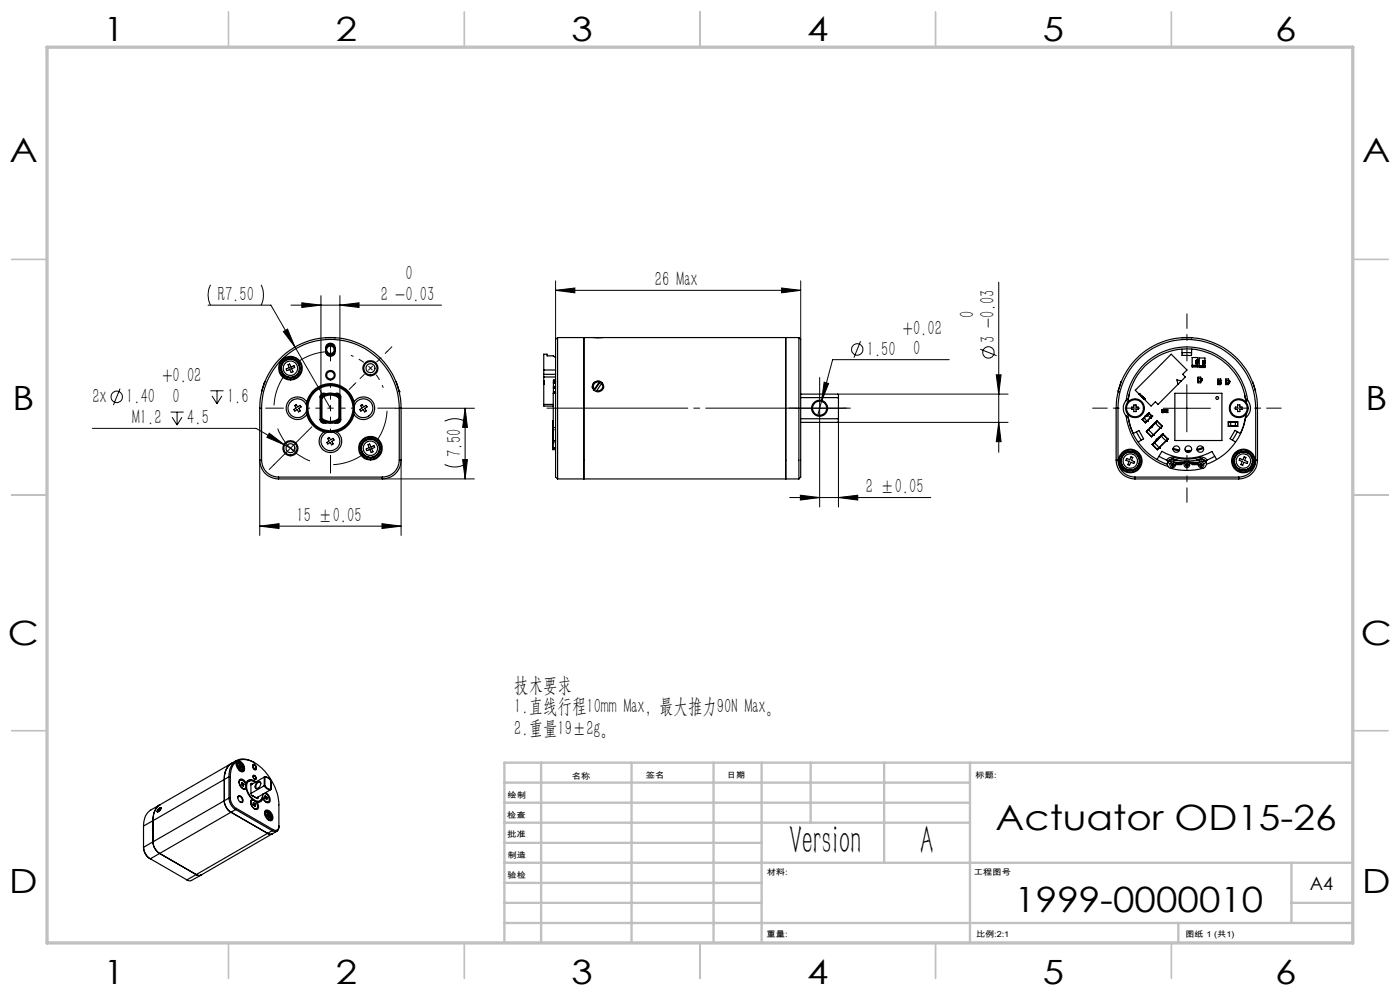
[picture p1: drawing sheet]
<svg xmlns="http://www.w3.org/2000/svg" width="297mm" height="210mm" viewBox="0 0 297 210" stroke-linecap="round" stroke-linejoin="round" font-family="sans-serif">
<g fill="none" stroke="#000" stroke-width=".21">
<path d="M117.9 59.6v12.4M169.9 59.6v12.4M211.9 59.9v36M44.1 64.7h13.4l5.1 8.9M44.7 60.4a4.6 4.6 0 0 0 0 4.3M55.4 60.4a4.9 4.9 0 0 1 0 4.3M60.1 70.3l.9-.5 1.6 3.8zM61.7 64.7h32M62.6 73.6l7.5 13M64 64.2l4.1 .5-4.1 .5zM68.1 62.7v21.6M72.1 64.7l4.1-.5v1z"/>
<path d="M72.1 62.7v21.6M117.9 61.6l4.1-.5v1zM117.9 61.6h52M165.8 61.1l4.1 .5-4.1 .5zM182.6 72.4l-1.4 3.5M201.4 76.3h-24.8l-3.1 11.7M208 74.1l3.4 1.4M211.3 79.5h1.1l-.5 4.1zM19.6 90.9h34.7l6.1 3.5M25.5 82.4l-1.4 3.5M36.2 87.4h2.7M36.5 88.5l1.1 1.7"/>
<path d="M37.6 87.4v2.8M38.6 88.5l-1 1.7M44.6 82.9h2.8M45 84l1 1.6M46 82.9v2.7M47.1 84l-1.1 1.6M55.1 97.6v16M57.1 91.9l3.3 2.5-3.8-1.6zM58.9 90.9a12.2 12.2 0 0 0 6.9 6.9M60.4 94.4l2.4 1.4M65.2 91.5l-7.1 7.1M83.9 86.6h16.7"/>
<path d="M85.1 97.6v16M94.3 98.5a4.7 4.7 0 0 0 4.4 0M94.3 89.4a4.7 4.7 0 0 1 4.4 0M98.1 97.5h1.1l-.5 4.1zM98.7 86.6l.5 4.1h-1.1zM98.7 86.6v15M168.9 86.6h10M173.9 81.6v10M173.9 93.1v14.5M174.8 81.1l1 .2-1.5 3.9zM177.7 89.6h36.2M177.7 83.6h36.2"/>
<path d="M177.9 88.8v18.8M211.9 89.6l.5 4.1h-1.1zM246.8 86.6h10M251.8 81.6v10M55.1 111.6l4.1-.5v1zM55.1 111.6h30M81 111.1l4.1 .5-4.1 .5zM81.1 101.6h19.5M167.5 105.5h29.9M169.8 105l4.1 .5-4.1 .6zM177.9 105.5l4.1-.5v1.1z"/>
<circle cx="181.9" cy="74.1" r="1.2"/>
<circle cx="209.7" cy="74.8" r="1.22"/>
<circle cx="24.8" cy="84.2" r="1.2"/>
</g>
<path d="M78.6 78.1a12 12 0 0 0-4.2-2.7M78.6 78.1a12 12 0 0 1 2.7 4.2" fill="none" stroke="#000" stroke-width=".21" stroke-dasharray="30.5 1.3 1.3 1.3" stroke-dashoffset="29.9" stroke-linecap="butt"/>
<path d="M69.5 74.6a12 12 0 0 0-11.4 11.4M70.7 98.6a12 12 0 0 0 11.4-11.4" fill="none" stroke="#000" stroke-width=".21" stroke-dasharray="30.5 1.3 1.3 1.3" stroke-dashoffset="23.5" stroke-linecap="butt"/>
<path d="M179.6 86.6h-63.6" fill="none" stroke="#000" stroke-width=".21" stroke-dasharray="30.5 1.3 1.3 1.3" stroke-dashoffset=".6"/>
<path d="M70.1 76.6v-3.8M82.1 74.6l1-1M58.1 98.6l-1 1M60.1 86.6h-3.8M65.2 91.5l1-1M70.1 96.6v3.7M75.1 81.6l-1 1M80.1 86.6h3.8M168.9 86.6h-1.5M173.9 81.6v-1.5M173.9 91.6v1.5M178.9 86.6h1.5" fill="none" stroke="#000" stroke-width=".21" stroke-dasharray="30.5 1.3 1.3 1.3"/>
<path d="M251.8 76.6v-10M241.8 86.6h-10M251.8 96.6v10M261.8 86.6h10" fill="none" stroke="#000" stroke-width=".21" stroke-dasharray="30.5 1.3 1.3 1.3" stroke-dashoffset="27.4"/>
<path d="M78.6 78.1l3.5-3.5M78.6 78.1l-3.5 3.5M70.1 86.6v-5M70.1 86.6h-5M70.1 86.6v5M70.1 86.6h5" fill="none" stroke="#000" stroke-width=".21" stroke-dasharray="30.5 1.3 1.3 1.3" stroke-dashoffset="29.9"/>
<g fill="none" stroke="#c0c0c0" stroke-width=".35">
<path d="M48.5 2.5v7.5M98.5 2.5v7.5M148.5 2.5v7.5M198.5 2.5v7.5M248.5 2.5v7.5M2.5 55h7.5M287 55h7.5M2.5 105h7.5M287 105h7.5M2.5 155h7.5M287 155h7.5M48.5 200v7.5"/>
<path d="M98.5 200v7.5M148.5 200v7.5M198.5 200v7.5M248.5 200v7.5"/>
</g>
<g fill="none" stroke="#c0c0c0" stroke-width=".5">
<path d="M107 178.8h54.6M107 174.5h98.8M107 170.3h98.8M107 166h98.8M114.8 161.8v38.2M134 161.8v38.2M151.4 161.8v38.2M161.6 161.8v38.2M172 161.8v12.7M187.6 161.8v21.2M205.8 161.8v38.2M287 161.8h-180v38.2"/>
<path d="M107 195.8h180M107 191.5h54.6M107 187.3h54.6M107 183h180M250 195.8v4.2M274 191.5h13M274 183v12.8"/>
</g>
<path d="M10 10h277v190h-277z" fill="none" stroke="#c0c0c0" stroke-width=".7"/>
<g fill="#000">
<path d="M64 64.2l4.1 .5-4.1 .5zM72.1 64.7l4.1-.5v1zM55.1 111.6l4.1-.5v1zM81 111.1l4.1 .5-4.1 .5z"/>
<path d="M57.1 91.9l-.5 .9 3.8 1.6zM60.1 70.3l2.5 3.3-1.6-3.8zM174.8 81.1l-.5 4.1 1.5-3.9z"/>
<path d="M98.7 86.6l.5 4.1h-1.1zM98.1 97.5h1.1l-.5 4.1z"/>
<path d="M211.9 89.6l.5 4.1h-1.1zM211.3 79.5h1.1l-.5 4.1z"/>
<path d="M177.9 105.5l4.1-.5v1.1zM169.8 105l4.1 .5-4.1 .6zM165.8 61.1l4.1 .5-4.1 .5zM117.9 61.6l4.1-.5v1z"/>
</g>
<g fill="none" stroke="#000" stroke-width=".25">
<path d="M61.1 77.4l.4-.2 .2 .6 .7-.2 .1 .4-.6 .2 .3 .7-.4 .1-.3-.6-.6 .2-.2-.3 .6-.3zM69.1 71.6h2M69.2 75a1.21 1.21 0 0 0 1.8 0M69.2 73.4a1.19 1.19 0 0 1 1.8 0M69.4 73.1a1 1 0 0 1 1.1-.2 1 1 0 0 1 .6 .9 1.49 1.49 0 0 1-.5 1.7 .99 .99 0 0 1-1.5-.9 1.74 1.74 0 0 1 .3-1.5zM115.4 78.5h2.5M115.4 79.4h2.5M115.4 80h2.5M117.6 75.6h.3M117.9 75.8l-.5-.3h-1.3v-.4h-.7v11h2M118.3 71.6l-.4 .4v29.2l.4 .4M118.3 71.6v30"/>
<path d="M118.3 71.6h51.2M123.9 71.6v15zM125.9 71.6h2M166.7 71.6v30M169.5 71.6l.4 .4v27.8a1.84 1.84 0 0 1-.4 1.8M169.5 71.6v30M248.5 75.1l3.3 3.4-.9 .9 .6 .6-5.8 5.8-.6-.6-.9 .9-3.4-3.3zM250.8 74.9h2M250.8 74.1v1.3h2l.1-1.3M252.7 71.6h-1.9M252.7 71.6h.1zM252.9 75.8h1.2v2h-1.2z"/>
<path d="M252.9 77.5h1.2M252.9 77.6h1.2M253.7 76.8h.1M253.7 76.7h.1M253.7 76.5h.1M253.7 77.1l.2 .1M253.7 77.1h.1M253.7 76.6h.1M253.7 76.5h.2M253.7 76.5l.1 .1M253.7 76.5v.2M253.8 76.7h.1"/>
<path d="M253.8 77.1h.1M253.8 76.5v.1M253.8 76.6h.1M253.8 76.5v.3M253.8 76.5h-.1M253.8 76.5h.1M253.8 76.9h.1M253.8 76.9v.2M253.8 77h.1M253.8 76.4h.1M253.8 76.8h.1M253.8 76.4v.1"/>
<path d="M253.9 76.7h.1M253.9 76.6h.1M253.9 77h.1M253.9 77v.1M253.9 77.1h.1M253.9 76.4h.1M253.9 76.4h-.1M253.9 76.4v.1M253.9 76.9h-.2v.2M253.9 77.1v.1M253.9 76.5h.1M253.9 76.8h.1"/>
<path d="M253.9 76.5h-.2h.1M253.9 76.7v.1h-.2M254.4 77.6h1.2M254.4 75.9h1.2v2.1h-1.2zM254.4 77.7h1.2M255.2 76.7h.1M255.2 77.2l.2 .1M255.2 77.2h.1M255.2 76.6h.1M255.2 76.8h.1M255.2 76.6h.2M255.2 76.6v.3h.2v-.2"/>
<path d="M255.2 76.6l.1 .2M255.2 76.6l.1 .1M255.2 76.8l.2 .1M255.3 77.2h.1M255.3 77.2v.1M255.3 76.8h.1M255.3 76.7h.1M255.3 77h.1M255.3 77v.2M255.3 76.8h-.1M255.3 76.7l-.1 .1M255.3 76.8v.1"/>
<path d="M255.3 76.6h.1M255.3 76.5h.1M255.3 77.1h.1M255.4 76.8h.1M255.4 76.7v.1M255.4 76.7h.1M255.4 77.2h.1M255.4 77.1h.1M255.4 76.5h.1M255.4 76.7l-.1 .2M255.4 77.1l-.1 .1M255.4 76.5l-.1 .1"/>
<path d="M255.4 76.6h.1M255.4 77h-.1l-.1 .2M255.4 77.1v.1M255.4 77.2v.1M255.4 76.5v.1M255.4 76.5l-.1 .2M255.4 76.5v.2M55.1 86.6a15 15 0 0 1 15-15 15 15 0 0 1 15 15M55.1 97.6a4 4 0 0 0 4 4M55.1 97.6h.4M55.1 86.6v11M55.1 86.6h.4"/>
<path d="M55.5 86.6a14.6 14.6 0 0 1 14.6-14.6 14.6 14.6 0 0 1 14.6 14.6M55.5 97.6a3.6 3.6 0 0 0 3.6 3.6M55.5 86.6v11M56.1 81l-.5 2M56.1 81h.1M56.2 81h-.1M62.5 86l.3-.2 .3 .5 .6-.3 .2 .3-.5 .3 .3 .6-.3 .2-.4-.5-.5 .3-.2-.3 .5-.4zM65.1 85.2a5.2 5.2 0 0 1 5-3.8 5.2 5.2 0 0 1 5 3.8M65.1 85.2a2.4 2.4 0 0 0-3.6-.4 2.4 2.4 0 0 0 0 3.6 2.4 2.4 0 0 0 3.6-.5M65.1 87.9a5.1 5.1 0 0 0 3.7 3.7M65.1 85.2l.1 .6M65.2 85.8v1.6"/>
<path d="M65.2 85.8a5 5 0 0 1 4.9-4.2 5 5 0 0 1 4.9 4.2M65.2 87.4a5 5 0 0 0 4.1 4.1M65.2 87.4l-.1 .5M67.9 89a.81 .81 0 0 0 1.2 .7M67.9 89h.2M67.9 84.2v4.8M67.9 84.2h.2M68.1 89a.62 .62 0 0 0 .9 .5M68.1 84.2v4.8M68.1 89.1l.8 .5M68.3 84.4a2.84 2.84 0 0 1 3.6 0M68.3 84.4l-.2-.1a3 3 0 0 1 4 .1h-.2"/>
<path d="M68.3 88.8h-.2a2.99 2.99 0 0 0 4 0h-.2M68.3 88.8a2.84 2.84 0 0 0 3.6 0M68.3 84.4v4.4M68.8 91.6a2.4 2.4 0 0 0-.5 3.6 2.4 2.4 0 0 0 3.6 0 2.4 2.4 0 0 0-.4-3.6M68.9 83.6l-.8 .5M69 89.5h.3v.2M69 83.7a.62 .62 0 0 0-.9 .5M69 89.5l.1 .2M69.1 83.5h.2M69.1 83.5a.78 .78 0 0 0-1.2 .7M69.1 83.5l-.1 .2M69.3 89.7h-.2"/>
<path d="M69.3 83.5v.2h-.3M69.3 89.7l.8 .1 .9-.1M69.3 83.5h1.7M69.3 91.5h1.6M69.3 91.5l-.5 .1M69.5 93l.3-.2 .4 .5 .5-.3 .2 .3-.5 .4 .3 .4-.3 .3-.4-.5-.5 .3-.2-.3 .5-.4zM70.9 91.5l.6 .1M71 83.5h.1M71 83.5l-.1 .2h.3M71 89.7h.1M71.1 83.5a.78 .78 0 0 1 1.2 .7M71.1 83.5l.1 .2"/>
<path d="M71.2 89.5h-.3l.1 .2M71.2 83.7a.6 .6 0 0 1 .9 .5M71.2 89.5l-.1 .2M71.3 83.6l.8 .5M71.9 84.4v4.4M72.1 89a.6 .6 0 0 1-.9 .5M72.1 89.1l-.8 .5M72.1 89h.2M72.1 84.2h.2M72.1 84.2v4.8M72.3 89a.81 .81 0 0 1-1.2 .7M72.3 84.2v4.8"/>
<path d="M75 85.8v1.6M75 87.4a5 5 0 0 1-4.1 4.1M75 87.4l.1 .5M75.1 85.2a2.4 2.4 0 0 1 3.6-.4 2.4 2.4 0 0 1 0 3.6 2.4 2.4 0 0 1-3.6-.5M75.1 87.9a5.1 5.1 0 0 1-3.6 3.7M75.1 85.2l-.1 .6M76.5 86l.3-.2 .4 .5 .4-.3 .3 .3-.5 .3 .3 .6-.3 .2-.4-.5-.4 .3-.3-.3 .5-.4zM78.1 94.3l.3-.1 .3 .6 .6-.3 .2 .4-.7 .3 .3 .6-.4 .2-.2-.7-.7 .3-.1-.4 .6-.2zM84 81l.7 2M84.7 83.1h.1M84.7 97.6a3.6 3.6 0 0 1-3.6 3.6M84.7 97.6h.4"/>
<path d="M84.7 86.6v11M84.7 86.6h.4M85.1 97.6a4 4 0 0 1-4 4M85.1 86.6v11M115.4 85.8h2M115.4 80.8v.7M117.3 95v.4h.6M117.3 90.7h.1M117.3 91.2v.9M117.3 91.2h.1M117.3 93.5h.1M117.3 95h.1"/>
<path d="M117.3 93.9v1.1M117.3 93.9h.1M117.3 90.7l.1 .1M117.3 92.1v1.4M117.3 95v.1M117.3 92v.1M117.3 90.7v.1M117.3 93.5h.6M117.3 92h.1M117.3 90.7v1.3M117.3 93.5v1.6M117.4 89.3l-.1 1.4"/>
<path d="M117.4 81.1h.1M117.4 80.8h.5M117.4 82.2h.1M117.4 82h.5M117.4 83.4h.1M117.4 83.1h.5M117.5 81.2h.4M117.5 82.3h.4M117.9 95h-.6M117.9 95l-.6 .1M117.9 80.6l-.5 .1v2.7M117.9 81h-.4v.3h-.1"/>
<path d="M117.9 83.4h-.5v10h.5M117.9 82.1h-.4v.3h-.1M117.9 83.2h-.4v.2M123.9 86.6v15M125.7 82v.3M126.1 82.6l-.1 .2M126.6 82.9l-.1 .2M127.1 81a1 1 0 0 0-1 .4 1 1 0 0 0 0 1.2M127.1 81l-1 1.6M127.2 81a1.16 1.16 0 0 0-1.5 1.3M127.2 81.2l.4 .2M127.2 81v.2"/>
<path d="M127.2 81h-.1M127.2 81.2l-1.1 1.6M127.6 81.3a.95 .95 0 0 1 .1 1.2 .95 .95 0 0 1-1.1 .4M127.6 81.3l-1 1.6M127.7 81.2l-.1 .1M128.1 82l-.1 .4M169.9 83.6h7.8l.2 .1v.7M169.9 84.3l8 .1M177.9 88.8v.7l-.2 .1h-7.8M177.9 88.8h-8M177.9 84.4v4.4M236.8 97.6a4 4 0 0 0 4 4"/>
<path d="M236.8 86.6a15 15 0 0 1 15-15 15 15 0 0 1 15 15M236.8 97.6h.4M236.8 86.6h.4M236.8 86.6v11M237.2 97.6a3.6 3.6 0 0 0 3.6 3.6M237.2 86.6a14.6 14.6 0 0 1 14.6-14.6 14.6 14.6 0 0 1 14.6 14.6M237.2 86.6v11M237.2 83.1h.1M237.8 81l-.6 2M237.8 81h.1M238.9 88.2a13 13 0 0 0 8.9 10.8M238.9 85a13 13 0 0 1 12.9-11.4 13 13 0 0 1 12.9 11.4"/>
<path d="M238.9 85a2.47 2.47 0 0 0 0 3.2M238.9 88.2l.5 .4a12.6 12.6 0 0 0 8.2 9.9M239 97.3l.7 .2 .2-.6 .4 .1-.3 .7 .7 .3-.2 .3-.6-.2-.3 .6-.3-.1 .2-.7-.6-.3zM239.3 87.9l.4 2.4 .7 1.7 1.2-.7 1 1.8-1.2 .7M239.6 83.5l-.3 1.8M240.5 85.9h.5v.5h.5v.4h-.5v.5h-.5v-.5h-.4v-.4h.4zM241.1 91.6l1 1.8M241.5 83.5h.1M241.7 83.6h.1M241.8 83.7h.1M241.9 83.8h.1M241.9 83.9h.1"/>
<path d="M242 84h.1M242.1 84.1h.1M242.2 84.1h.1M242.3 84.2h.1M242.3 89h.1M242.3 89l.7 .7M242.4 89h-.1M242.4 84.3h.1M242.4 89l.6 .6M242.5 84.4h.1M242.5 84.5h.1M242.5 84.4v.1"/>
<path d="M242.6 88.7h.1M242.6 88.7l.7 .7M242.6 84.6h.1M242.6 88.7l-.3 .3M242.6 88.6v.1M242.6 88.6h.1M242.7 84.6h.1M242.9 88.3h.1M242.9 88.3l.1 .1M242.9 88.3v.1M243 89.7h.1M243 88.3h.1"/>
<path d="M243 89.6v.1M243 88.3h-.1M243 88.2h.1M243 88.2l.1 .1M243 88.2v.1M243.1 88.2h.1M243.2 88.1l-.1 .1M243.2 88.1h.1M243.2 91.5h.1M243.2 91.5v.1M243.2 88v.1M243.2 91.6l1.1 1"/>
<path d="M243.2 88h.1M243.2 91.5l1.1 1.1M243.3 89.4h.1M243.3 89.3h.1M243.3 89.3v.1M243.4 87.9h.1M243.4 87.9l.7 .7M243.4 87.9l-.8 .8M243.5 91.2h.1M243.6 91.2l1.1 1.1M243.6 91.2l-.4 .3M243.6 91.1l-.1 .1"/>
<path d="M243.7 87.6h.1M243.7 87.6l-.3 .3M243.7 87.6l-1.3 1.4M243.7 87.6l.7 .7M243.9 90.8h.1M243.9 90.7h.1M244 90.7h.1M244 90.7l-.1 .1M244.1 88.6h.1M244.1 90.6h.1M244.2 90.5h.1M244.2 90.5v.1"/>
<path d="M244.3 92.6h.1M244.3 90.4h.1M244.4 88.3h.1M244.4 88.3l-1.4 1.3M244.4 88.3l-1.4 1.4M244.4 90.3h.1M244.4 94.3h.1M244.4 94.3l1.1 1.1M244.4 94.3l1.1 1M244.5 90.2l-.1 .1M244.5 90.2h.1M244.5 90.2v.1"/>
<path d="M244.6 90.1l-.1 .1M244.6 90.1h.1M244.7 92.3h.1M244.7 92.3l-.4 .3M244.7 90.1h-.1M244.7 90h.1M244.7 92.2v.1M244.7 92.2h.1M244.8 93.9h.1M244.8 93.9l-.4 .4M244.8 89.9l-.1 .1M244.8 89.9h.1"/>
<path d="M244.8 93.9l.7 .6 .4 .5M245 89.7h.1M245.1 89.6h.1M245.1 89.6l-.1 .1M245.1 89.6l.5 .7 .6 .4M245.1 93.6h.1M245.1 93.5h.1M245.2 93.5h.1M245.3 93.4h.1M245.3 93.3h.1M245.4 93.3h.1M245.4 89.3h.1"/>
<path d="M245.4 93.2h.1M245.4 89.3l-2.2 2.2M245.4 89.3l1.1 1.1M245.4 93.2v.1M245.5 97.5l1-1.8a10.5 10.5 0 0 0 10.6 .1l1 1.7M245.5 89.3h-.1M245.5 93.2h-.1M245.5 93.2h.1M245.5 89.3l1.1 1.1M245.5 95.4h.1M245.5 95.3v.1M245.6 95.4h.1"/>
<path d="M245.6 93.1h.1M245.7 93l-.1 .1M245.7 92.9v.1M245.8 92.9l-.1 .1M245.8 92.9h.1M245.9 95h.1M245.9 92.8l-.1 .1M245.9 92.8h.1M245.9 96.8l1.5 .8M245.9 95.1l-.3 .3M245.9 95v.1M245.9 92.7v.1"/>
<path d="M246 92.7h-.1M246 92.7h.1M246.2 90.7h.1M246.2 90.7v.1M246.2 90.8h-.1M246.2 92.4v.1M246.3 92.4h.1M246.3 92.3h.1M246.3 92.3l-.1 .1M246.3 92.3v.1M246.3 92.4l1.1 1.1M246.5 87.5h.1"/>
<path d="M246.5 87h.1M246.5 90.4h.1M246.5 87v.5M246.6 87.5h.1M246.6 86.9l-.1 .1M246.6 86.9v.1M246.6 90.4h.1M246.6 90.4h-.1M246.6 86.9h1.1M246.6 87.5h1.1M246.6 87v.5M246.6 90.4l-2.3 2.2"/>
<path d="M246.6 92l.1 .1M246.6 92h.1M246.6 92l-1.8 1.9M246.7 92.1l1.1 1.1M246.7 92.1l-1.9 1.8M246.7 87v.5M246.7 87.5h.1M246.7 86.9v.1M246.7 86.9h.1M246.7 92v.1M246.7 92l1.1 1.1M246.8 87.3h.1"/>
<path d="M246.8 87.3v.1M246.8 87.4h.1M246.9 87.4h.1M246.9 87.4h-.1M246.9 87.3l.3 .1M246.9 87.3l-.1 .1M246.9 87.3h.1M246.9 87.3v.1M247 87.4h.1M247 87.3h.1M247 87.3h.2M247 87.3v.1"/>
<path d="M247.1 87.4h.1M247.1 87.3h-.1M247.1 87.3h.1M247.1 87.3v.1M247.2 87.3v.1M247.2 87.4h.1M247.2 87.3h.1M247.4 93.5h.1M247.4 93.5l-1.9 1.8M247.4 97.6l.3 .5M247.4 93.5l-1.5 1.5M247.5 87.5h.1"/>
<path d="M247.5 86.9h.1M247.5 87v.5M247.5 87.5h.2M247.6 98.5l.2 .5M247.7 87.5h.1M247.7 86.9v.1M247.7 87h.1M247.7 98.1l-.1 .4M247.7 87v.5M247.7 98.1l.5 .3M247.7 93.1h.1M247.7 93.1l-.3 .4"/>
<path d="M247.8 93.1v.1M247.8 93.2l-.4 .3M248.1 97.7l-.3 .1M248.5 98.6h.1M248.8 97.4h-.3a.24 .24 0 0 1 .1 .4 .24 .24 0 0 1-.4-.1l-.2-.1M248.8 95.1l1.4 .4M248.8 95.3l1.3 .3M248.9 97.4a.95 .95 0 0 0-1.2 .7M248.9 97.4a12 12 0 0 0 5.8 0M249 97.4l.2 .2M249 97l-.1 .4M249 97a1.44 1.44 0 0 0-1.5 .6"/>
<path d="M249 97a11.2 11.2 0 0 0 5.6 0M249 98.6h.1M249.2 97.6h.5M249.2 97.6a.25 .25 0 0 0-.2 .3 .25 .25 0 0 0 .3 .2h2.1M249.2 97.6h.4M249.2 83.4h10v10h-10zM249.3 98.1a.74 .74 0 0 0 1.1 .2h.8M249.3 97.6h.1M250.6 80.8l-.9-.2 .2 .9M250.9 98.3l-.3 .3h-1.2M251.4 97.8v.3M251.4 98.1h.1"/>
<path d="M252.1 98.1h.1M252.2 97.8v.3M252.2 98.1h.1M252.6 95.8h-1M252.7 98.3l.2 .3h1.3M252.7 95.6h-1.2M253.8 97.6h.6M253.9 97.6h.5M254.1 80.9h.1M254.1 80h.6v1.2h-.6zM254.1 80.9h.6M254.1 80.3h.6"/>
<path d="M254.2 98.1a.51 .51 0 0 1-.7 .2h-1.2M254.2 80.9h.1M254.2 97.6h.1M254.2 80.3h.1M254.4 97.6a.28 .28 0 0 1 .2 .4 .28 .28 0 0 1-.5 .1h-1.9M254.5 98.6h.1M254.6 97l.1 .4M254.6 97a1.44 1.44 0 0 1 1.5 .6M254.6 97.4l-.2 .2M254.6 80.9h.1M254.6 80.3h.1M254.7 97.4a.95 .95 0 0 1 1.2 .7"/>
<path d="M254.7 80.5h.1M254.7 80.6h.1M254.7 80.4h.1M254.7 80.7h.1M254.7 80.5v.1M254.7 80.6v.1M254.7 80.8h.1M254.7 80.3h.1M254.8 97.4h.2M255 98.6h.1M255 97.4h.1M255.1 97.4a.24 .24 0 0 0-.1 .4 .24 .24 0 0 0 .4-.1l.2-.1"/>
<path d="M255.2 94.9l-1.3 .4M255.3 95.1l-1.3 .4M255.4 97.7l.3 .1M255.7 97.8h.1M255.9 98.1v.4M255.9 98.1l-.6 .3M255.9 98.5a1.05 1.05 0 0 1-.7 .8 11.4 11.4 0 0 1-7.2-.1l-.2-.2M257.7 96.8l-1.7 .8-.1 .5M258.4 81.2h.1M258.4 81.1h.1M258.4 80.9h.1M258.4 80.8h.1"/>
<path d="M258.4 81h.1M258.4 80.4h.6v1.2h-.6zM258.4 80.7h.6M258.4 80.7h.1M258.4 81.3h.6M258.4 81.3h.1M258.5 81.3h.1M258.5 80.7h.1M258.9 80.7h.1M258.9 81.3h.1M260 81.3h.5M260 80.4h.6v1.2h-.6z"/>
<path d="M260 80.7h.6M260 81.3h.1M260.1 81.3h.1M260.1 80.7h.1M260.5 80.7h.1M260.5 81.3h.1M260.6 89.5v.9M260.6 89.5h.1M260.6 80.8h.1M260.6 81h.1M260.6 90.4h.1M260.6 81.1h.1"/>
<path d="M260.6 81.1v.1M260.6 80.9h.1M260.6 80.8v.1M260.6 81.2h.1M260.6 81v.1M260.6 90.4h1.9M260.6 89.5h1.9M260.6 80.7h.1M261 89.5v.9M261 90.4h.1M261 89.5h.1M261.1 90.4h.1"/>
<path d="M261.1 89.5h.1M261.3 90.4h.1M261.4 90.4h.1M261.5 90.4h.1M261.6 90.4h.1M261.7 90.4h.1M262.1 90.4h.1M262.1 89.5h.1M262.1 86.4h.4v-.5h.5v.5h.5v.4h-.5v.5h-.5v-.5h-.4zM262.1 89.5v.9M262.5 91.6l-1.1 1.7M262.5 89.5h.1"/>
<path d="M262.5 89.5v.9M262.6 89.5l-.1 .9M263 97.3l.7 .2 .2-.6 .4 .1-.2 .7 .6 .3-.2 .3-.6-.2-.3 .6-.4-.1 .3-.7-.6-.3zM263.7 90.7l-.6 1.3-1.1-.7-1.1 1.8 1.2 .7M264 83.7l.3 1.6-.1-.7M264.2 88.6l.1-.7-.6 2.6M264.2 88.6a12.7 12.7 0 0 1-8.3 9.9M264.2 84.6a12.6 12.6 0 0 0-12.4-10.6 12.6 12.6 0 0 0-12.4 10.6l-.5 .4M264.2 84.6l.5 .4M264.7 85a2.53 2.53 0 0 1-.5 3.6M265.7 81l.6 1.9M266.3 82.9v.1"/>
<path d="M266.3 82.9h.1M266.4 97.6a3.6 3.6 0 0 1-3.6 3.6M266.4 97.6h.4M266.4 86.6h.4M266.4 86.6v11M266.8 97.6a4 4 0 0 1-4 4M266.8 86.6v11M59.1 101.2h22M59.1 101.6h22M59.1 101.2v.4M81.1 101.2v.4M118.3 101.6h51.2"/>
<path d="M240.8 101.2h22M240.8 101.6h22M240.8 101.2v.4M262.8 101.2v.4M30.4 175.2v4.7a2.69 2.69 0 0 0 1.5 2.3M32.5 178.6a2.97 2.97 0 0 0 1.4 2.4M32.5 178.6l-2.1 1.1a3.1 3.1 0 0 0 1.5 2.5M32.5 174.1v4.5M32.5 174.1l-2.1 1.1M33.4 172v.2M33.4 172.1v.2M33.5 171.7l.6-.4a.75 .75 0 0 1-.8 .8z"/>
<path d="M33.5 172.1v.1M34 171.4l-.5 .3-.1 .4M34 171.4l-.6 .7M34 170.7a3.7 3.7 0 0 0-1.5 3.4M34 170.7l-2 1.1a3.6 3.6 0 0 0-1.6 3.4M34.1 171.3v.1M34.1 171.3l-.1 .1M34.1 171.4l-.1 .4-.5 .3M34.1 171.4h.1M34.1 171.4l-.6 .7M47.6 169.9a2.97 2.97 0 0 0 1.4 2.4M47.6 165.3v4.6"/>
<path d="M47.6 169.9l-15.1 8.7M47.6 165.3l-15.1 8.8M48.6 169.3a2.97 2.97 0 0 0 1.4 2.4M48.6 169.3h.3M48.6 169.3l-1 .6M48.6 164.8v4.5M48.6 164.8h.3M48.6 164.8l-1 .5M48.9 169.3a2.73 2.73 0 0 0 1.2 2.2M48.9 164.8a3.1 3.1 0 0 1 2.5-3.7 6.9 6.9 0 0 1 5.5 3.5 11.3 11.3 0 0 1 2.3 6.1v4.7a.85 .85 0 0 1-.4 .9 .85 .85 0 0 1-1.1-.1M48.9 164.8v4.5M49 172.3l7.8 4.5"/>
<path d="M49 172.3l-15.1 8.7M49.1 161.9a3.7 3.7 0 0 0-1.5 3.4M49.1 161.9l-15.1 8.8M50 171.7l-1 .6M50 171.7l7.7 4.5M50.1 162.1a.61 .61 0 0 1 .6-.6 .61 .61 0 0 1 .6 .5 1.02 1.02 0 0 1 .1 1.6h-.4M50.1 161.4l-1 .5M50.1 171.5l-.1 .2M50.1 171.5l7.8 4.5M50.2 161.8h.1M50.3 161.6a1.33 1.33 0 0 1 1.6 1.5 .57 .57 0 0 1-.4 .6 .57 .57 0 0 1-.7-.2 1.65 1.65 0 0 1-.5-1.9zM50.4 162.1a.79 .79 0 0 1 .9 .2 .79 .79 0 0 1 .1 .9 .84 .84 0 0 1-1-1.1z"/>
<path d="M50.4 169.2a.43 .43 0 0 1 .5-.3 .43 .43 0 0 1 .4 .4 .45 .45 0 0 1 .2 .6 .45 .45 0 0 1-.5 .2M50.5 161.8a1.12 1.12 0 0 1 .9 1.6M50.5 161.8l-.3 .1M50.5 161.8l-.3 .2v.4M50.6 168.9a.8 .8 0 0 1 .8 .4 .8 .8 0 0 1-.1 .9 1.01 1.01 0 0 1-.7-1.3zM50.7 163.4l.4 .1 .3-.1M50.8 162.5v.1M50.8 162.5h-.2l.1 .2h.2l.1 .3h.1l-.1-.3M50.8 162.5l-.1 .1M50.8 162.6h.2M50.9 165.6a1.07 1.07 0 0 1 1.2 1.4 .51 .51 0 0 1-.4 .3 .51 .51 0 0 1-.5-.3 1.26 1.26 0 0 1-.3-1.4zM50.9 162.2l.1 .3"/>
<path d="M50.9 162.2l-.1 .3M50.9 162.2l-.1 .1M51 165.5l-.3 .4M51 162.5l.2 .1M51 162.5l-.2 .1M51 162.6l.1 .1M51 162.7l-.1 .1M51.2 162.6l.1 .1h-.3M51.2 162.6h-.2M51.2 166.4h.1M51.3 163.5v.1M51.3 166.3v.1"/>
<path d="M51.4 166l.1 .3M51.4 166v.3M51.4 166.3h-.2l.1 .2h.1M51.4 166.3l-.2 .1M51.4 166h-.1M51.4 163.4l-.2 .2M51.4 166.5l.1 .2h.2l-.1-.2M51.5 166.3h.1M51.5 166.3l-.2 .1M51.5 166.3l.1 .2M51.6 166.5h-.1M51.6 166.3l.2 .1-.2 .1"/>
<path d="M51.6 166.3h-.1M52 167.2l-.5 .1M52.1 167l.1 .3M52.2 166.2a.97 .97 0 0 0-1.4-.8 1.45 1.45 0 0 0 1.3 2l.1-.1M52.2 167.3a4.2 4.2 0 0 0 1.3 2.2M52.2 166.2l-.1 .4M53.2 165.6l-.6 .1M53.2 168.3l.1 .3 .4 .2M53.4 169.8a1.12 1.12 0 0 1 1 1.7 1.2 1.2 0 0 1-1-1.7zM53.4 169.8l-.2 .4M53.5 168.8h.1M53.5 166.3h-.2l-.1 .1"/>
<path d="M53.5 169.5a1.15 1.15 0 0 0 .3 1.9 .62 .62 0 0 0 .9 .2 .62 .62 0 0 0 .1-.9l-.3-.6M53.5 169.5l.3 .2M53.6 168.8h.1M53.6 166.3h-.4v2M53.7 168.8h.1M53.7 162.3a.65 .65 0 0 0 .6 1l.1-.2M53.7 162.3v-.1a.47 .47 0 0 1 .5 0 .47 .47 0 0 1 .2 .5M53.7 162.3l.3 .1M53.7 170.7h.1M53.7 168.8l.6 .4M53.7 162.3h.1M53.7 164.5l.3 .1"/>
<path d="M53.7 164.5a.48 .48 0 0 1 .6 .3 .48 .48 0 0 1-.2 .5 .63 .63 0 0 1-.4-.8zM53.7 162.4a.34 .34 0 0 1 .5 .2 .34 .34 0 0 1-.2 .4zM53.8 164.6a.39 .39 0 0 1 .4 .2 .39 .39 0 0 1-.1 .5l-.3-.2zM53.8 170.6h.1M53.8 170.6h-.1v.2h.2l.3 .2-.2-.3M53.8 170.3v.3M53.8 170.3l.2 .3M53.8 170.6l-.1 .1M53.8 170.3h-.1M54 169l.2 .1M54 170.6h-.2M54 161.8a3.3 3.3 0 0 0-4.8 .5l-.5 1.1-.1 1.4"/>
<path d="M54 170.6v.1M54 170.7l-.1 .1M54.1 170h.1M54.2 165.9a1.13 1.13 0 0 0-1.2-.3 1.13 1.13 0 0 0-.8 .9M54.2 170.5v.2h-.2M54.2 170.5l-.2 .1M54.2 165.9a1.1 1.1 0 0 0-1.4-.2 1.1 1.1 0 0 0-.5 1.3 3.2 3.2 0 0 0 2.5 3 1.17 1.17 0 0 0 .9-1.5M54.2 163.2l-.2 .1M54.2 169.1l.1 .1M54.2 170l.3 .1M54.3 165.1l-.1 .2M54.3 162.9l-.1 .3-.5-.3"/>
<path d="M54.3 169.2h.1a.21 .21 0 0 0 .2 .2 .21 .21 0 0 0 .2-.2M54.3 165.9a1.17 1.17 0 0 0-1.1-.5 1.17 1.17 0 0 0-1 .8M54.4 162.7v.4M54.4 163.1l-.2 .1M54.4 162.7l-.1 .1M54.4 171.5h-.5M54.5 166a.46 .46 0 0 1 .7-.2 .46 .46 0 0 1 0 .7 .76 .76 0 0 1-1 .7l-.1-.5zM54.6 169.2l-.1 .1M54.6 169.2h.2M54.6 169.1v.1M54.6 169.2l-.2 .1M54.8 169v.2"/>
<path d="M55.3 166.2a.47 .47 0 0 0-.5-.3 .47 .47 0 0 0-.4 .5 .45 .45 0 0 0-.2 .6 .45 .45 0 0 0 .6 .2M55.5 169.6l-.4 .4M55.7 168.5v.1M55.8 169.3a.94 .94 0 0 1-1.3 .8M55.8 169.3l-.1-.2a.97 .97 0 0 1-1.5 .9M56 168.3a1.17 1.17 0 0 1 .9 1.8 1.23 1.23 0 0 1-1.1-1.7M56.1 164.8a1.34 1.34 0 0 1 1.4 .8M56.1 166.7a1.37 1.37 0 0 0 1.4 .8M56.1 164.8l.1 .1M56.1 166.7l-2.9 1.6M56.1 164.8l-2.9 1.7M56.1 164.8v1.9"/>
<path d="M56.1 172.5a.55 .55 0 0 1 .4-.6 .55 .55 0 0 1 .7 .4 1.32 1.32 0 0 1 .3 1.7l-.5-.1M56.2 169.2h.1M56.2 172.3h.1M56.2 166.6l-.1 .1M56.2 166.6a1.28 1.28 0 0 0 1.3 .8v.1M56.2 164.9a1.26 1.26 0 0 1 1.3 .7M56.2 172.2h.1M56.2 164.9v1.7M56.3 169.2h.1M56.3 169.1l-.2 .1 .1 .2 .2-.1 .1 .3v-.3M56.3 168.9l.1 .2M56.3 168.9v.2"/>
<path d="M56.3 169.1l-.1 .1M56.3 168.9h-.1M56.3 168.2a1.48 1.48 0 0 1 .8 2 1.05 1.05 0 0 1-1.3-.9M56.4 171.9a1.46 1.46 0 0 1 1.2 2.2 1.46 1.46 0 0 1-1.2-2.2zM56.4 169.1h.2M56.4 169.1l-.1 .1M56.5 172.2a1.13 1.13 0 0 1 .9 1.6M56.5 172.2l-.3 .1M56.5 172.2l-.3 .1v.5M56.5 169.2h-.2M56.5 169.2v.1M56.5 172.4a.8 .8 0 0 1 .8 .4 .8 .8 0 0 1-.1 .9 .99 .99 0 0 1-.7-1.3z"/>
<path d="M56.5 169.3l-.1 .1M56.6 169.1l.1 .2h-.2M56.6 169.1l-.1 .1M56.7 173.8l.4 .1 .3-.1M56.8 176.8l.6 .2 .3-.1M56.8 176.8l-15.2 8.7M56.8 172.9v.1M56.8 172.9h-.2l.1 .2h.2l.2 .3-.1-.3M56.8 172.9l-.1 .1M56.8 173h.3M56.9 172.6l.1 .3M56.9 172.6h-.1v.3"/>
<path d="M56.9 172.6l-.1 .1M56.9 170.1h-.5M57 172.9h.2M57 172.9l-.2 .1M57 173.1l-.1 .1M57.1 173v.1M57.1 174h.1M57.2 172.9l.1 .2h-.3M57.2 172.9l-.1 .1M57.3 173.9v.2M57.4 173.8l-.2 .2M57.5 165.6h.1"/>
<path d="M57.5 165.6v1.9M57.5 167.5l-3.1 1.8M57.5 166v.6M57.7 176.9l-15 8.7M57.7 176.2l-.9 .6M57.9 176l-.2 .2M58.8 176.3l-1.1 .6M59.2 175.2a.77 .77 0 0 1-.4 .8 .77 .77 0 0 1-.9 0M31.9 182.2l7.8 4.4M33.9 181l7.7 4.5M33.9 181l-2 1.2M41.6 185.5l.7 .2 .4-.1"/>
<path d="M41.6 185.5l-1.9 1.1M42.7 185.6l-2.2 1.2-.8-.2"/>
<circle cx="61.6" cy="78.1" r="2.5"/>
<circle cx="61.6" cy="78.1" r="1.53"/>
<circle cx="61.6" cy="78.1" r="1.92"/>
<circle cx="61.6" cy="78.1" r="2"/>
<circle cx="61.6" cy="78.1" r="2.3"/>
<circle cx="70.1" cy="79.6" r=".8"/>
<circle cx="70.1" cy="74.2" r=".99"/>
<circle cx="70.1" cy="79.6" r="1.01"/>
<circle cx="70.1" cy="74.2" r=".8"/>
<circle cx="78.6" cy="78.1" r="1.41"/>
<circle cx="78.6" cy="78.1" r="1.6"/>
<circle cx="78.6" cy="78.1" r=".96"/>
<circle cx="61.6" cy="95.1" r=".95"/>
<circle cx="61.6" cy="95.1" r="1.4"/>
<circle cx="61.6" cy="95.1" r="1.6"/>
<circle cx="63.1" cy="86.6" r="2"/>
<circle cx="70.1" cy="86.6" r="4.8"/>
<circle cx="70.1" cy="93.6" r="1.99"/>
<circle cx="77.1" cy="86.6" r="1.99"/>
<circle cx="78.6" cy="95.1" r="1.91"/>
<circle cx="78.6" cy="95.1" r="2.5"/>
<circle cx="78.6" cy="95.1" r="1.53"/>
<circle cx="78.6" cy="95.1" r="2"/>
<circle cx="78.6" cy="95.1" r="2.3"/>
<circle cx="126.9" cy="81.9" r="1.17"/>
<circle cx="173.9" cy="86.6" r="1.71"/>
<circle cx="173.9" cy="86.6" r="1.5"/>
<circle cx="239.8" cy="97.8" r="2"/>
<circle cx="239.8" cy="97.8" r="1.9"/>
<circle cx="239.8" cy="97.8" r="2.3"/>
<circle cx="239.8" cy="97.8" r="2.51"/>
<circle cx="239.8" cy="97.8" r="1.99"/>
<circle cx="239.8" cy="97.8" r="1.53"/>
<circle cx="240.8" cy="86.6" r="1.8"/>
<circle cx="240.8" cy="86.6" r="2"/>
<circle cx="248.8" cy="98.6" r=".25"/>
<circle cx="248.8" cy="98.6" r=".6"/>
<circle cx="249.6" cy="95.3" r=".7"/>
<circle cx="251.8" cy="98.6" r=".25"/>
<circle cx="251.8" cy="98.6" r=".6"/>
<circle cx="252.1" cy="95.3" r=".7"/>
<circle cx="254.6" cy="95.3" r=".7"/>
<circle cx="254.8" cy="98.6" r=".25"/>
<circle cx="254.8" cy="98.6" r=".6"/>
<circle cx="258.2" cy="84.4" r=".3"/>
<circle cx="262.8" cy="86.6" r="1.81"/>
<circle cx="262.8" cy="86.6" r="2"/>
<circle cx="263.8" cy="97.8" r="2.51"/>
<circle cx="263.8" cy="97.8" r="1.99"/>
<circle cx="263.8" cy="97.8" r="2.3"/>
<circle cx="263.8" cy="97.8" r="1.53"/>
<circle cx="263.8" cy="97.8" r="1.91"/>
</g>
<g font-size="8.5">
<text x="167.3" y="181.2">Version</text>
<text x="195.1" y="181.2">A</text>
</g>
<g font-size="7.4">
<text x="211.2" y="176">Actuator OD15-26</text>
<text x="215.2" y="193.5">1999-0000010</text>
</g>
<g font-size="7.1">
<text x="22" y="8.7">1</text>
<text x="71.2" y="8.7">2</text>
<text x="121.2" y="8.7">3</text>
<text x="171.2" y="8.7">4</text>
<text x="221.2" y="8.7">5</text>
<text x="270.5" y="8.7">6</text>
<text x="2" y="34.4">A</text>
<text x="289" y="34.4">A</text>
<text x="2.7" y="86.9">B</text>
<text x="289.7" y="86.9">B</text>
<text x="1.7" y="136.9">C</text>
<text x="288.7" y="136.9">C</text>
<text x="2" y="189.4">D</text>
<text x="289" y="189.4">D</text>
<text x="22" y="208.7">1</text>
<text x="71.2" y="208.7">2</text>
<text x="121.2" y="208.7">3</text>
<text x="171.2" y="208.7">4</text>
<text x="221.2" y="208.7">5</text>
<text x="270.5" y="208.7">6</text>
</g>
<g font-size="4.4">
<text x="86" y="59.5">0</text>
<text x="46.2" y="63.9">R7.50</text>
<text x="80.8" y="63.8">2 -0.03</text>
<text x="138.9" y="60.7">26 Max</text>
<text x="191.5" y="71">+0.02</text>
<text x="206.6" y="67.5" transform="rotate(-90 206.6 67.5)">0</text>
<text x="183.9" y="75.4">1.50</text>
<text x="193.7" y="75.4">0</text>
<text x="211" y="72.7" transform="rotate(-90 211 72.7)">3 -0.03</text>
<text x="34.5" y="81.1">+0.02</text>
<text x="19.6" y="85.5">2x</text>
<text x="26.8" y="85.5">1.40</text>
<text x="28.1" y="90">M1.2</text>
<text x="36.6" y="85.5">0</text>
<text x="39.7" y="90">4.5</text>
<text x="48.2" y="85.5">1.6</text>
<text x="97.8" y="97" transform="rotate(-90 97.8 97)">7.50</text>
<text x="183.7" y="104.7">2 ±0.05</text>
<text x="62.9" y="110.7">15 ±0.05</text>
<text x="109.1" y="146.8">技术要求</text>
<text x="109.1" y="151.3">1.直线行程10mm Max，最大推力90N Max。</text>
<text x="109.1" y="155.8">2.重量19±2g。</text>
</g>
<text font-size="3.9" x="277.9" y="188.8">A4</text>
<g font-size="1.7">
<text x="121.3" y="165.2">名称</text>
<text x="137" y="165.1">签名</text>
<text x="154.2" y="165.1">日期</text>
<text x="207" y="165.1">标题:</text>
<text x="107.6" y="173.5">检查</text>
<text x="107.7" y="169.3">绘制</text>
<text x="107.6" y="177.5">批准</text>
<text x="107.7" y="182">制造</text>
<text x="162.6" y="185.7">材料:</text>
<text x="206.6" y="185.7">工程图号</text>
<text x="107.7" y="186.3">验检</text>
<text x="162.6" y="198.7">重量:</text>
<text x="207.1" y="198.8">比例:2:1</text>
<text x="251.5" y="198.8">图纸 1 (共1)</text>
</g>
</svg>
